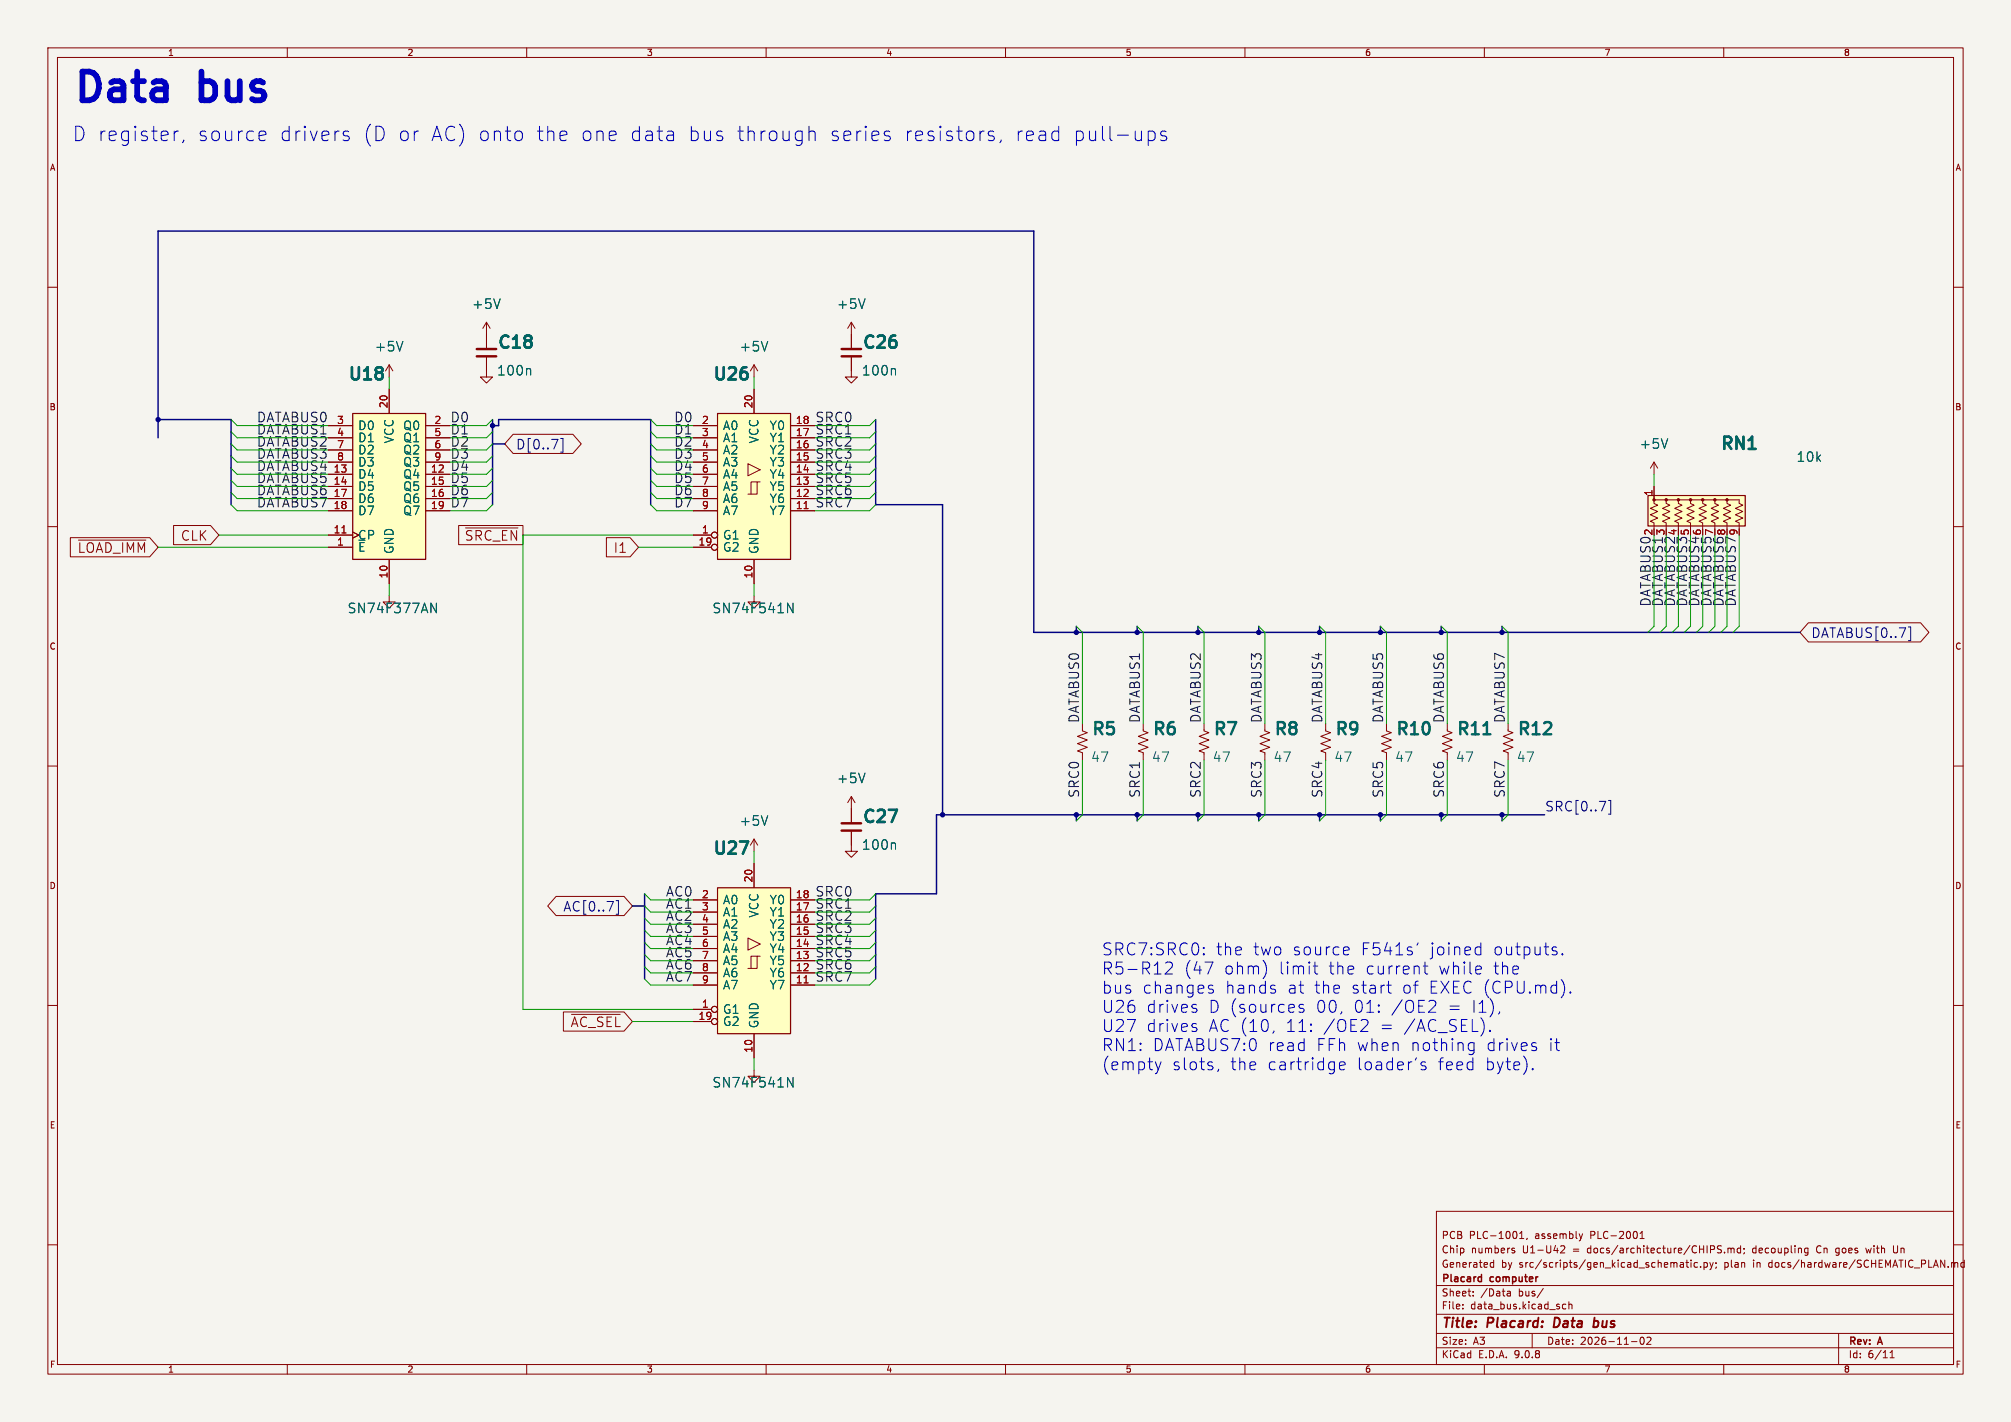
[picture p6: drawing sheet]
<svg xmlns="http://www.w3.org/2000/svg" width="420mm" height="297mm" viewBox="0 0 420 297" stroke-linecap="round" stroke-linejoin="round" font-family="sans-serif">
<path d="M0 0h420v297h-420z" fill="#f5f4ef" stroke="#f5f4ef" stroke-width=".21"/>
<g fill="none" stroke="#840000" stroke-width=".21">
<path d="M10 10h400v277h-400zM12 12h396v273h-396zM60 10v2M110 10v2M160 10v2M210 10v2M260 10v2M310 10v2M360 10v2M10 60h2M408 60h2M10 110h2"/>
<path d="M408 110h2M10 160h2M302.3 151.1v1.6l1 .3-2.1 .8 2.1 .8-2.1 .7 2.1 .8-2.1 .7 1.1 .4v1.6M408 160h2M10 210h2M408 210h2M300 253h108v32h-108zM317.4 258.7h.8M317.4 257.6l.4-.4v1.5M318.9 258.6l-.1 .3M329.8 257.7l.4 1M330.2 258.7l-.2 .3"/>
<path d="M330.5 257.7l-.3 1M342.5 257.6l.4-.4v1.5M342.5 258.7h.9M10 260h2M300 278.5h108M300 274.5h108M300 268.5h108M305.5 273.2v.2M305.5 272.5v.1M307.7 270.5v.2M307.7 269.8v.1M311.4 264.6h.5"/>
<path d="M311.4 263.8h.5M311.9 263.2v1.5M314.8 269.8h.6v.9M314.8 270.6h.6M315.4 270l-.6 .2M315.9 261.2l.4 .1 .1 .2-.2 .2h-.3M315.9 260.7l.4 .1M320 278.5v3M322.3 269.1l-1.3 1.9M325.9 260.3l.6-.1 .3 .4-.9 1.1h.9M327 272.5l-.4-.1-.3 .3 .1 .6h.6M327.7 272.5l.2-.1 .3 .1 .1 .9"/>
<path d="M327.7 271.9v1.5M342.7 279.4l.2-.1a.8 .8 0 0 1 .5 .7 .8 .8 0 0 1-.5 .8l-.2-.2-.2-.4zM343.9 279.4l.6-.1 .3 .4-.9 1.1h.9M351.1 263.7h.3l.2 .2v.8M351.6 264.6l-.5 .1M351.6 264l-.5 .1M352.1 263.7h.6M352.3 263.2v1.3l.4 .2M353.2 263.2v.1M353.2 263.7v1M354.5 263.8l-.4-.1-.3 .3 .1 .6h.6M355.2 264.5v.2"/>
<path d="M355.9 263.8l.4-.1 .3 .3-.2 .6h-.5M355.9 263.7v1.5M357.1 263.7l.3 1M357.4 264.7l-.3 .5M357.8 263.7l-.4 1M358.4 263.8v.1M358.4 264.6l-.1 .3M358.9 260.2l.6 .1M359.2 261l.3 .3-.3 .4M360.2 261.5v.2M360.9 260.8l.4-.1 .2 .2M360.9 260.7v1"/>
<path d="M361.5 260.9l.2-.2 .4 .1 .1 .9M361.5 260.9v.8M363.5 260.8l-.4-.1-.3 .3 .1 .6h.6M363.5 260.2v1.5M364.2 260.8v.1M364.3 261.6l-.1 .3M377 261.6h.6M377 260.8h.6M377.6 260.7v1.2l-.2 .2-.3 .1M383.4 260.8v.7M384 278.5v6.5M389.7 260.7l.2 1"/>
<path d="M395.4 260.2v1.2l.2 .2 .4 .1M407.6 263.8l.4-.1 .2 .2M407.6 263.7v1M408 260h2M408.2 263.9l.2-.2 .4 .1 .1 .9M408.2 263.9v.8M410.2 263.8l-.4-.1-.3 .3 .2 .6h.5M410.2 263.2v1.5M60 285v2M110 285v2M160 285v2M210 285v2"/>
<path d="M260 285v2M300 281.5h108M310 285v2M340.7 280.2h1.2M360 285v2M394.7 283.6h.9M394.7 282.5l.5-.4v1.5"/>
</g>
<path d="M324.7 275.2l-.2 2h.5M332.9 276h.8M333 275.2l-.2 2M333.6 277a.66 .66 0 0 1-.8 .1" fill="none" stroke="#840000" stroke-width=".4"/>
<path d="M309 266.7l.4 .1M309.4 266.2v1.5M309.4 267.6l-.4 .1" fill="none" stroke="#840000" stroke-width=".3"/>
<path d="M309.8 153.4h1.5" fill="none" stroke="#006464" stroke-width=".51"/>
<path d="M149.9 185.4h15.2v30.5h-15.2z" fill="#ffffc2"/>
<g fill="none" stroke="#840000" stroke-width=".21">
<path d="M144.8 188h5.1M144.8 190.5h5.1M144.8 193h5.1M144.8 195.6h5.1M144.8 198.1h5.1M156.2 195.9l2.5 1.3-2.5 1.3zM157.5 180.3v5.1M158.1 199.7h-1.3v2.6M158.7 199.7h-.6v2.6h-1.9M165.1 188h5.1M165.1 190.5h5.1M165.1 193h5.1"/>
<path d="M165.1 195.6h5.1M165.1 198.1h5.1M144.8 200.7h5.1M144.8 203.2h5.1M144.8 205.7h5.1M144.8 210.8h3.8M144.8 213.4h3.8M157.5 215.9v5.1M165.1 200.7h5.1M165.1 203.2h5.1M165.1 205.7h5.1M157.5 223.5v1.3h1.2l-1.2 1.3-1.3-1.3h1.3"/>
<circle cx="149.2" cy="213.4" r=".63"/>
<circle cx="149.2" cy="210.8" r=".63"/>
</g>
<path d="M149.9 185.4h15.2v30.5h-15.2z" fill="none" stroke="#840000" stroke-width=".25"/>
<path d="M167.9 205.3h.9" fill="none" stroke="#a90000" stroke-width=".21"/>
<path d="M154.5 175.8h1.7l-1.1 2.5" fill="none" stroke="#006464" stroke-width=".51"/>
<path d="M164.5 225l1.1 2v-2" fill="none" stroke="#006464" stroke-width=".21"/>
<path d="M344.2 103.5h20.3v6.4h-20.3z" fill="#ffffc2"/>
<path d="M344.2 103.5h20.3v6.4h-20.3z" fill="none" stroke="#840000" stroke-width=".25"/>
<g fill="#840000" stroke="#840000" stroke-width=".21">
<circle cx="345.4" cy="104.4" r=".25"/>
<circle cx="348" cy="104.4" r=".25"/>
<circle cx="350.5" cy="104.4" r=".25"/>
<circle cx="353.1" cy="104.4" r=".25"/>
<circle cx="355.6" cy="104.4" r=".25"/>
<circle cx="358.1" cy="104.4" r=".25"/>
<circle cx="360.7" cy="104.4" r=".25"/>
</g>
<g fill="none" stroke="#840000" stroke-width=".21">
<path d="M157.5 76.2v2.5M157.5 76.2l-.8 1.3M157.5 76.2l.7 1.3M177.8 74.7v4h1.3l-1.3 1.3-1.3-1.3h1.3M177.8 67.3v5.3M177.8 67.3l-.8 1.3M177.8 67.3l.8 1.3M345.4 96.5v2.6M345.4 96.5l-.7 1.3M345.4 96.5l.8 1.3M345.4 110.5v-1.3l-.7-.3 1.5-.7-1.5-.7 1.5-.7-1.5-.6 1.5-.7-.8-.3v-.8h17.8v.8l.8 .3-1.5 .7 1.5 .6-1.5 .7 1.5 .7-1.5 .7 .7 .3v1.3M345.4 101.6v2.5"/>
<path d="M348 104.4v.8l.7 .3-1.5 .7 1.5 .6-1.5 .7 1.5 .7-1.5 .7 .8 .3v1.3M350.5 104.4v.8l.8 .3-1.5 .7 1.5 .6-1.5 .7 1.5 .7-1.5 .7 .7 .3v1.3M353.1 104.4v.8l.7 .3-1.5 .7 1.5 .6-1.5 .7 1.5 .7-1.5 .7 .8 .3v1.3M355.6 104.4v.8l.8 .3-1.6 .7 1.6 .6-1.6 .7 1.6 .7-1.6 .7 .8 .3v1.3M358.1 104.4v.8l.8 .3-1.5 .7 1.5 .6-1.5 .7 1.5 .7-1.5 .7 .7 .3v1.3M360.7 104.4v.8l.7 .3-1.5 .7 1.5 .6-1.5 .7 1.5 .7-1.5 .7 .8 .3v1.3M276.9 151.1v1.6l1 .3-2.1 .8 2.1 .8-2.1 .7 2.1 .8-2.1 .7 1.1 .4v1.6M289.6 151.1v1.6l1 .3-2.1 .8 2.1 .8-2.1 .7 2.1 .8-2.1 .7 1.1 .4v1.6M157.5 175.3l-.8 1.2M157.5 175.3l.7 1.2M157.5 175.3v2.5M177.8 173.7v4.1h1.3l-1.3 1.3-1.3-1.3h1.3"/>
<path d="M177.8 166.4l-.8 1.2M177.8 166.4l.8 1.2M177.8 166.4v5.3"/>
</g>
<path d="M175.8 72.9h4M175.8 74.4h4M175.8 172h4M175.8 173.5h4" fill="none" stroke="#840000" stroke-width=".51"/>
<path d="M186.9 77.1l.1 1.2M186.9 176.1l.1 1.3" fill="none" stroke="#006464" stroke-width=".21"/>
<path d="M149.9 86.4h15.2v30.4h-15.2z" fill="#ffffc2"/>
<g fill="none" stroke="#840000" stroke-width=".21">
<path d="M81.3 76.2l-.8 1.3M81.3 76.2l.7 1.3M81.3 76.2v2.5M101.6 74.7v4h1.3l-1.3 1.3-1.3-1.3h1.3M101.6 67.3v5.3M101.6 67.3l-.8 1.3M101.6 67.3l.8 1.3M144.8 88.9h5.1M144.8 91.4h5.1M144.8 94h5.1M144.8 96.5h5.1M144.8 99.1h5.1"/>
<path d="M156.2 96.9l2.5 1.2-2.5 1.3zM157.5 81.3v5.1M165.1 88.9h5.1M165.1 91.4h5.1M165.1 94h5.1M165.1 96.5h5.1M165.1 99.1h5.1M144.8 101.6h5.1M144.8 104.1h5.1M144.8 106.7h5.1M144.8 111.8h3.8M144.8 114.3h3.8"/>
<path d="M157.5 116.8v5.1M158.1 100.7h-1.3v2.5M158.7 100.7h-.6v2.5h-1.9M165.1 101.6h5.1M165.1 104.1h5.1M165.1 106.7h5.1M81.3 124.5v1.2h1.2l-1.2 1.3-1.3-1.3h1.3M157.5 124.5v1.2h1.2l-1.2 1.3-1.3-1.3h1.3M315 151.1v1.6l1 .3-2.1 .8 2.1 .8-2.1 .7 2.1 .8-2.1 .7 1.1 .4v1.6"/>
<circle cx="149.2" cy="111.8" r=".63"/>
<circle cx="149.2" cy="114.3" r=".63"/>
</g>
<path d="M149.9 86.4h15.2v30.4h-15.2z" fill="none" stroke="#840000" stroke-width=".25"/>
<path d="M167.9 106.2h.9" fill="none" stroke="#a90000" stroke-width=".21"/>
<path d="M110.7 77.1l.1 1.2M164.5 126l1.1 2v-2" fill="none" stroke="#006464" stroke-width=".21"/>
<path d="M99.6 72.9h4M99.6 74.4h4" fill="none" stroke="#840000" stroke-width=".51"/>
<path d="M73.7 86.4h15.2v30.4h-15.2z" fill="#ffffc2"/>
<path d="M73.7 86.4h15.2v30.4h-15.2z" fill="none" stroke="#840000" stroke-width=".25"/>
<g fill="none" stroke="#840000" stroke-width=".21">
<path d="M101.6 69.9v2.7M101.6 74.7v2.8M177.8 69.9v2.7M177.8 74.7v2.8M68.6 88.9h5.1M68.6 91.4h5.1M68.6 94h5.1M68.6 96.5h5.1M68.6 99.1h5.1M81.3 81.3v5.1M88.9 88.9h5.1M88.9 91.4h5.1"/>
<path d="M88.9 94h5.1M88.9 96.5h5.1M88.9 99.1h5.1M107.2 90.7h12.4l1.8 2-1.8 2h-12.4l-1.8-2zM144.8 88.9h5.1M144.8 91.4h5.1M144.8 94h5.1M144.8 96.5h5.1M144.8 99.1h5.1M157.5 81.3v5.1M165.1 88.9h5.1M165.1 91.4h5.1"/>
<path d="M165.1 94h5.1M165.1 96.5h5.1M165.1 99.1h5.1M14.7 112.3h16.6l1.7 2-1.7 2h-16.6zM16.4 112.8h14.1M36.3 109.8h7.7l1.7 2-1.7 2h-7.7zM68.6 101.6h5.1M68.6 104.1h5.1M68.6 106.7h5.1M68.6 111.8h5.1M68.6 114.3h5.1M73.7 111.1l1.2 .7-1.2 .6"/>
<path d="M81.3 116.8v5.1M88.9 101.6h5.1M88.9 104.1h5.1M88.9 106.7h5.1M95.8 109.8h13.4v4h-13.4zM97.2 110.3h11M126.6 112.3h5l1.7 2-1.7 2h-5zM144.8 101.6h5.1M144.8 104.1h5.1M144.8 106.7h5.1M144.8 111.8h3.8M144.8 114.3h3.8"/>
<path d="M157.5 116.8v5.1M165.1 101.6h5.1M165.1 104.1h5.1M165.1 106.7h5.1M345.4 101.6v2.5M377.7 130.1h23.4l1.8 2-1.8 2h-23.4l-1.8-2zM226.1 151.1v1.6l1 .3-2.1 .8 2.1 .8-2.1 .7 2.1 .8-2.1 .7 1.1 .4v1.6M238.8 151.1v1.6l1 .3-2.1 .8 2.1 .8-2.1 .7 2.1 .8-2.1 .7 1.1 .4v1.6M251.5 151.1v1.6l1 .3-2.1 .8 2.1 .8-2.1 .7 2.1 .8-2.1 .7 1.1 .4v1.6M264.2 151.1v1.6l1 .3-2.1 .8 2.1 .8-2.1 .7 2.1 .8-2.1 .7 1.1 .4v1.6M177.8 168.9v2.8M177.8 173.7v2.8"/>
<path d="M116.1 187.2h14.2l1.8 2-1.8 2h-14.2l-1.7-2zM144.8 188h5.1M144.8 190.5h5.1M144.8 193h5.1M144.8 195.6h5.1M144.8 198.1h5.1M157.5 180.3v5.1M165.1 188h5.1M165.1 190.5h5.1M165.1 193h5.1M165.1 195.6h5.1M165.1 198.1h5.1"/>
<path d="M117.7 211.4h12.6l1.8 2-1.8 2h-12.6zM119.4 211.9h10.1M144.8 200.7h5.1M144.8 203.2h5.1M144.8 205.7h5.1M144.8 210.8h3.8M144.8 213.4h3.8M157.5 215.9v5.1M165.1 200.7h5.1M165.1 203.2h5.1M165.1 205.7h5.1"/>
<circle cx="149.2" cy="111.8" r=".63"/>
<circle cx="149.2" cy="114.3" r=".63"/>
<circle cx="149.2" cy="213.4" r=".63"/>
<circle cx="149.2" cy="210.8" r=".63"/>
</g>
<path d="M71.4 111.3h.9M167.9 106.2h.9M167.9 205.3h.9" fill="none" stroke="#a90000" stroke-width=".21"/>
<path d="M110.7 77.1l.1 1.2M186.9 77.1l.1 1.2M90 126l1.1 2v-2M164.5 126l1.1 2v-2M186.9 176.1l.1 1.3M164.5 225l1.1 2v-2" fill="none" stroke="#006464" stroke-width=".21"/>
<path d="M117.1 91.6h.5v2.8h-.5M398.6 130.9h.4v2.9h-.4M335.9 167.2h.5v2.8h-.5M128.7 188.1h.5v2.9h-.5" fill="none" stroke="#000084" stroke-width=".21"/>
<g fill="none" stroke="#000084" stroke-width=".3">
<path d="M33 91.4v-43.1h182.9v83.8h160M33 87.6h15.3v17.8M102.9 87.6v17.8M102.9 88.9h1.2v-1.3h31.8v17.8M102.9 92.7h2.5M182.9 87.6v17.8h13.9v64.8M224.8 130.8v1.3M237.5 130.8v1.3M250.2 130.8v1.3M262.9 130.8v1.3M275.6 130.8v1.3M288.3 130.8v1.3"/>
<path d="M301 130.8v1.3M313.7 130.8v1.3M224.8 170.2v1.3M237.5 170.2v1.3M250.2 170.2v1.3M262.9 170.2v1.3M275.6 170.2v1.3M288.3 170.2v1.3M301 170.2v1.3M313.7 170.2v1.3M322.6 170.2h-127v16.5h-12.7v17.8M132.1 189.2h2.5"/>
<path d="M134.6 186.7v17.8"/>
</g>
<g fill="none" stroke="#009600" stroke-width=".21">
<path d="M81.3 78.7v2.6M157.5 78.7v2.6M48.3 90.2l1.2 1.2h19.1M48.3 97.8l1.2 1.3h19.1M48.3 92.7l1.2 1.3h19.1M48.3 95.3l1.2 1.2h19.1M48.3 87.6l1.2 1.3h19.1M102.9 90.2l-1.3 1.2h-7.6M102.9 97.8l-1.3 1.3h-7.6M102.9 92.7l-1.3 1.3h-7.6M102.9 95.3l-1.3 1.2h-7.6M102.9 87.6l-1.3 1.3h-7.6"/>
<path d="M135.9 90.2l1.3 1.2h7.6M135.9 97.8l1.3 1.3h7.6M135.9 92.7l1.3 1.3h7.6M135.9 95.3l1.3 1.2h7.6M135.9 87.6l1.3 1.3h7.6M182.9 90.2l-1.3 1.2h-11.4M182.9 97.8l-1.3 1.3h-11.4M182.9 92.7l-1.3 1.3h-11.4M182.9 95.3l-1.3 1.2h-11.4M182.9 87.6l-1.3 1.3h-11.4M345.4 99.1v2.5M33 114.3h35.6"/>
<path d="M45.7 111.8h22.9M48.3 105.4l1.2 1.3h19.1M48.3 102.9l1.2 1.2h19.1M48.3 100.3l1.2 1.3h19.1M102.9 105.4l-1.3 1.3h-7.6M102.9 102.9l-1.3 1.2h-7.6M102.9 100.3l-1.3 1.3h-7.6M133.3 114.3h11.5M135.9 105.4l1.3 1.3h7.6M135.9 102.9l1.3 1.2h7.6M135.9 100.3l1.3 1.3h7.6M144.8 111.8h-35.6v99h35.6"/>
<path d="M182.9 105.4l-1.3 1.3h-11.4M182.9 102.9l-1.3 1.2h-11.4M182.9 100.3l-1.3 1.3h-11.4M345.4 111.8v19l-1.2 1.3M348 111.8v19l-1.3 1.3M350.5 111.8v19l-1.3 1.3M353.1 111.8v19l-1.3 1.3M355.6 111.8v19l-1.3 1.3M358.1 111.8v19l-1.2 1.3M360.7 111.8v19l-1.3 1.3M363.2 111.8v19l-1.3 1.3M81.3 121.9v2.6"/>
<path d="M157.5 121.9v2.6M224.8 130.8l1.3 1.3v19M237.5 130.8l1.3 1.3v19M250.2 130.8l1.3 1.3v19M262.9 130.8l1.3 1.3v19M275.6 130.8l1.3 1.3v19M288.3 130.8l1.3 1.3v19M301 130.8l1.3 1.3v19M313.7 130.8l1.3 1.3v19M226.1 158.8v11.4l-1.3 1.3M238.8 158.8v11.4l-1.3 1.3M251.5 158.8v11.4l-1.3 1.3"/>
<path d="M264.2 158.8v11.4l-1.3 1.3M276.9 158.8v11.4l-1.3 1.3M289.6 158.8v11.4l-1.3 1.3M302.3 158.8v11.4l-1.3 1.3M315 158.8v11.4l-1.3 1.3M157.5 177.8v2.5M134.6 194.3l1.3 1.3h8.9M134.6 186.7l1.3 1.3h8.9M134.6 189.2l1.3 1.3h8.9M134.6 191.8l1.3 1.2h8.9M134.6 196.9l1.3 1.2h8.9M134.6 199.4l1.3 1.3h8.9"/>
<path d="M182.9 194.3l-1.3 1.3h-11.4M182.9 186.7l-1.3 1.3h-11.4M182.9 189.2l-1.3 1.3h-11.4M182.9 191.8l-1.3 1.2h-11.4M182.9 196.9l-1.3 1.2h-11.4M182.9 199.4l-1.3 1.3h-11.4M132.1 213.4h12.7M134.6 204.5l1.3 1.2h8.9M134.6 201.9l1.3 1.3h8.9M182.9 204.5l-1.3 1.2h-11.4M182.9 201.9l-1.3 1.3h-11.4M157.5 221v2.5"/>
</g>
<g fill="none" stroke="#0000c2" stroke-width=".21">
<path d="M36.4 27.4v2M37.2 27.4a.77 .77 0 0 0-.8 .5M38.4 29.2l-.3 .6M54.5 27.4l.9 .1 .1 .6-1.4 .3M55.4 29.2l-.9 .2M71.7 27.9l.1 .3 .7 .2 .5 .4-.2 .4-.3 .2-.8-.2M72.8 27.5l-.7-.1-.4 .4M108.1 27.4a.81 .81 0 0 1 1 .5v.9a.81 .81 0 0 1-1 .6M117.4 27.4l.8 .1 .2 .6-1.4 .3M118.2 29.2l-.8 .2M127.7 27.4l.8 .1 .2 .6-1.5 .3M128.5 29.2l-.8 .2"/>
<path d="M139.4 27.5l.3-.1 .8 .1 .2 .3v1.6M139.4 29.2l.3 .2 1-.2M140.7 28.1l-1.3 .3M149.8 27.5l.3-.1 .7 .1M149.8 28.2l1 .3M150.8 29.2l-.8 .2M167.2 27.4l.3 .1M167.5 27.4v2.4l-.3 .4M167.5 29.2l-.3 .2M169 26.4v3M170.1 27.5a.81 .81 0 0 0-1.1 .2M184.7 29.2l.3 .2 .8-.2"/>
<path d="M185.8 27.5l-.7-.1-.4 .4 .1 .4 1 .3M205.5 27.4a.77 .77 0 0 0-.8 .5M207.5 27.5l-.7-.1-.4 .4 .1 .4 1 .3 .2 .3-.2 .4-.3 .2-.8-.2M220.8 27.4h-.6l-.5 .5v.9l.1 .3 .4 .3h.6M238.4 29.1l-.4 .3h-.5M238.4 27.4v2M239.8 27.5l.9-.1 .5 .5v.9l-.2 .4-.3 .2-.9-.2M239.8 27.4v3M243.5 27.5l-.7-.1-.4 .4 .1 .4 1 .3 .2 .3-.2 .4-.3 .2-.8-.2M251.4 199.2l.1 .1-.1 .1M251.4 197.9l.1 .1-.1 .1M280.9 197.8l.7 .1 .2 .5-1.2 .2"/>
<path d="M281.6 199.3l-.7 .1M296.2 196.9l-.3 .5M308.3 199.3l.3 .1 .7-.1M308.3 197.9l.3-.1 .7 .1M309.3 196.9v2.5M324.5 198.6l.6 .1 .1 .4-.3 .3h-.5M324.5 197.8l.6 .1M326.3 199.2l.1 .1-.1 .1M326.3 199.2l-.1 .1 .1 .1M326.3 199.2v.2M243.8 200.9l-.4 .3M244.4 200.9a.68 .68 0 0 1 .3 1.1l-1.4 1.4h1.6"/>
<path d="M249.3 214.6l.6 .1 .1 .4-.4 .3h-.5M249.3 210.6l.6 .1 .1 .4-.4 .3h-.5M249.3 213.8l.6 .1M249.3 209.8l.6 .1M251.6 200.9h1.7l-1.1 2.5M252.5 206.5l.8 .2 .1 .3-.1 .3-.7 .1M252.5 205.9l.2-.1 .6 .1M264.3 201.3a2.99 2.99 0 0 1 0 2.4M266.1 206.6l.3 .4-.1 .3-.2 .1M266.1 205.8l.2 .1M266.1 215.3l-.3 .5M272.2 209.9l-.6-.1-.3 .3 .1 .4 .8 .2 .2 .3-.2 .3-.2 .1-.7-.1"/>
<path d="M274.3 201.8h.9M274.6 200.9v2.2l.1 .2 .5 .1M285.2 212.9a.68 .68 0 0 1 .4 1.1l-1.5 1.4h1.6M288 211.2l.1 .1-.1 .1M288 209.9l.1 .1-.1 .1M289.6 205.8h1M290 204.9v2.2l.1 .2 .5 .1M297.2 201.8h1M297.6 200.9v2.2l.1 .2 .5 .1M299.9 209.7l-.2 .3-1.4 1.4h1.6M307.8 217.8v2l-.2 .4M307.8 217.9l-.7-.1-.5 .4v.8l.3 .3 .2 .1 .7-.1"/>
<path d="M308.6 201.8l.7 .1 .1 .5-1.2 .2M309.3 203.3l-.7 .1M311.2 215.2l.1 .1-.1 .1M311.2 215.2l-.1 .1 .1 .1M311.2 215.2v.2M313.2 211.3l-.2 .5M320.2 218.6l.6 .1 .1 .4-.3 .3h-.5M320.2 217.8l.6 .1M326.5 205.3a2.99 2.99 0 0 1 0 2.4M328 207.2l.1 .1-.1 .1M328 207.2l-.2 .1 .2 .1M328 207.2v.2"/>
<path d="M241.3 221.8l.6 1.6M241.9 223.4l-.3 .6M242.5 221.8l-.6 1.6M254.5 223.3l-.2 .5M279.7 222.6l1.2-.2-.1-.5-.7-.1-.4 .3 .2 1.2 .2 .1 .7-.1M297.7 221.9l-.6-.1-.3 .3 .1 .4 .8 .2 .1 .3-.1 .3-.2 .1-.7-.1M320.1 223.2l.1 .1-.1 .1M320.1 223.2l-.1 .1 .1 .1M320.1 223.2v.2"/>
</g>
<path d="M154.5 175.8h1.7l-1.1 2.5" fill="none" stroke="#006464" stroke-width=".51"/>
<g fill="#000084" stroke="#000084" stroke-width=".21">
<circle cx="33" cy="87.6" r=".46"/>
<circle cx="196.8" cy="170.2" r=".46"/>
<circle cx="102.9" cy="88.9" r=".46"/>
<circle cx="301" cy="170.2" r=".46"/>
<circle cx="275.6" cy="170.2" r=".46"/>
<circle cx="301" cy="132.1" r=".46"/>
<circle cx="313.7" cy="170.2" r=".46"/>
<circle cx="288.3" cy="170.2" r=".46"/>
<circle cx="313.7" cy="132.1" r=".46"/>
<circle cx="250.2" cy="132.1" r=".46"/>
<circle cx="224.8" cy="132.1" r=".46"/>
<circle cx="224.8" cy="170.2" r=".46"/>
<circle cx="237.5" cy="132.1" r=".46"/>
<circle cx="237.5" cy="170.2" r=".46"/>
<circle cx="250.2" cy="170.2" r=".46"/>
<circle cx="262.9" cy="170.2" r=".46"/>
<circle cx="262.9" cy="132.1" r=".46"/>
<circle cx="288.3" cy="132.1" r=".46"/>
<circle cx="275.6" cy="132.1" r=".46"/>
</g>
<g font-size="8.4" fill="#0000c2">
<text x="15" y="21.8">Data</text>
<text x="42.3" y="21.8">bus</text>
</g>
<g font-size="4.2" fill="#0000c2">
<text x="15" y="29.8">D register,</text>
<text x="40.9" y="29.8">source</text>
<text x="57.9" y="29.8">drivers</text>
<text x="75.1" y="29.8">(D or</text>
<text x="89" y="29.8">AC) onto</text>
<text x="110.7" y="29.8">the</text>
<text x="119.9" y="29.8">one</text>
<text x="130" y="29.8">data</text>
<text x="142" y="29.8">bus</text>
<text x="152" y="29.8">through</text>
<text x="171.3" y="29.8">series</text>
<text x="186.7" y="29.8">resistors,</text>
<text x="209.7" y="29.8">read</text>
<text x="221.7" y="29.8">pull-ups</text>
</g>
<g font-size="3.5" fill="#006464">
<text x="103.6" y="73.5">C18</text>
<text x="179.8" y="73.5">C26</text>
<text x="72.4" y="80.1">U18</text>
<text x="148.6" y="80.1">U26</text>
<text x="359" y="94.6">RN1</text>
<text x="227.7" y="154.2">R5</text>
<text x="240.4" y="154.2">R6</text>
<text x="253.1" y="154.2">R7</text>
<text x="265.8" y="154.2">R8</text>
<text x="278.5" y="154.2">R9</text>
<text x="291.2" y="154.2">R10</text>
<text x="303.9" y="154.2">R11</text>
<text x="316.6" y="154.2">R12</text>
<text x="179.8" y="172.6">C27</text>
<text x="148.6" y="179.2">U27</text>
</g>
<g font-size="3.5" fill="#0000c2">
<text x="230" y="199.7">SRC7:SRC0:</text>
<text x="230" y="203.7">R5-R12</text>
<text x="247.1" y="203.7">(47</text>
<text x="253.8" y="199.7">the</text>
<text x="255.4" y="203.7">ohm)</text>
<text x="261.5" y="199.7">two</text>
<text x="266.8" y="203.7">limit</text>
<text x="269.6" y="199.7">source</text>
<text x="277.1" y="203.7">the</text>
<text x="283.9" y="199.7">F541s'</text>
<text x="284.8" y="203.7">current</text>
<text x="298.2" y="199.7">joined</text>
<text x="300" y="203.7">while</text>
<text x="311.4" y="203.7">the</text>
<text x="311.4" y="199.7">outputs.</text>
<text x="230" y="207.8">bus</text>
<text x="238.4" y="207.8">changes</text>
<text x="255.6" y="207.8">hands</text>
<text x="268.6" y="207.8">at</text>
<text x="274.1" y="207.8">the</text>
<text x="281.8" y="207.8">start</text>
<text x="292.4" y="207.8">of</text>
<text x="297.9" y="207.8">EXEC (CPU.md).</text>
<text x="230" y="215.8">U27</text>
<text x="230" y="211.7">U26</text>
<text x="239.2" y="215.8">drives</text>
<text x="239.2" y="211.7">drives</text>
<text x="252.2" y="215.8">AC (10,</text>
<text x="252.2" y="211.7">D (sources</text>
<text x="268.2" y="215.8">11:</text>
<text x="274.5" y="211.7">00,</text>
<text x="276" y="215.8">/OE2</text>
<text x="282.3" y="211.7">01:</text>
<text x="287.7" y="215.8">=</text>
<text x="290.1" y="211.7">/OE2</text>
<text x="292.7" y="215.8">/AC_SEL).</text>
<text x="301.8" y="211.7">=</text>
<text x="306.8" y="211.7">I1),</text>
<text x="230" y="219.8">RN1:</text>
<text x="240.6" y="219.8">DATABUS7:0</text>
<text x="264.6" y="219.8">read</text>
<text x="274.6" y="219.8">FFh when</text>
<text x="294.2" y="219.8">nothing</text>
<text x="310" y="219.8">drives</text>
<text x="322.9" y="219.8">it</text>
<text x="230" y="223.7">(empty</text>
<text x="244.6" y="223.7">slots,</text>
<text x="256.7" y="223.7">the</text>
<text x="264.4" y="223.7">cartridge</text>
<text x="283" y="223.7">loader's</text>
<text x="299.9" y="223.7">feed</text>
<text x="309.7" y="223.7">byte).</text>
</g>
<g font-size="2.8" fill="#006464">
<text x="98.5" y="64.7">+5V</text>
<text x="174.7" y="64.7">+5V</text>
<text x="78.2" y="73.6">+5V</text>
<text x="154.4" y="73.6">+5V</text>
<text x="103.7" y="78.6">100n</text>
<text x="179.9" y="78.6">100n</text>
<text x="342.4" y="93.9">+5V</text>
<text x="375.1" y="96.7">10k</text>
<text x="72.5" y="128.3">SN74F377AN</text>
<text x="148.7" y="128.3">SN74F541N</text>
<text x="227.8" y="159.4">47</text>
<text x="240.5" y="159.4">47</text>
<text x="253.2" y="159.4">47</text>
<text x="265.9" y="159.4">47</text>
<text x="278.6" y="159.4">47</text>
<text x="291.3" y="159.4">47</text>
<text x="304" y="159.4">47</text>
<text x="316.7" y="159.4">47</text>
<text x="174.7" y="163.8">+5V</text>
<text x="154.4" y="172.7">+5V</text>
<text x="179.9" y="177.7">100n</text>
<text x="148.7" y="227.3">SN74F541N</text>
</g>
<g font-size="2.8" fill="#0f0f0f">
<text x="53.7" y="88.3">DATABUS0</text>
<text x="94" y="88.3">D0</text>
<text x="140.8" y="88.3">D0</text>
<text x="170.2" y="88.3">SRC0</text>
<text x="53.7" y="93.4">DATABUS2</text>
<text x="53.7" y="96">DATABUS3</text>
<text x="53.7" y="90.9">DATABUS1</text>
<text x="94" y="90.9">D1</text>
<text x="94" y="93.4">D2</text>
<text x="94" y="96">D3</text>
<text x="140.8" y="93.4">D2</text>
<text x="140.8" y="96">D3</text>
<text x="140.8" y="90.9">D1</text>
<text x="170.2" y="90.9">SRC1</text>
<text x="170.2" y="93.4">SRC2</text>
<text x="170.2" y="96">SRC3</text>
<text x="53.7" y="98.5">DATABUS4</text>
<text x="53.7" y="101">DATABUS5</text>
<text x="94" y="98.5">D4</text>
<text x="94" y="101">D5</text>
<text x="140.8" y="101">D5</text>
<text x="140.8" y="98.5">D4</text>
<text x="170.2" y="98.5">SRC4</text>
<text x="170.2" y="101">SRC5</text>
<text x="53.7" y="103.6">DATABUS6</text>
<text x="53.7" y="106.1">DATABUS7</text>
<text x="94" y="106.1">D7</text>
<text x="94" y="103.6">D6</text>
<text x="140.8" y="106.1">D7</text>
<text x="140.8" y="103.6">D6</text>
<text x="170.2" y="103.6">SRC6</text>
<text x="170.2" y="106.1">SRC7</text>
<text x="344.9" y="126.7" transform="rotate(-90 344.9 126.7)">DATABUS0</text>
<text x="347.4" y="126.7" transform="rotate(-90 347.4 126.7)">DATABUS1</text>
<text x="350" y="126.7" transform="rotate(-90 350 126.7)">DATABUS2</text>
<text x="352.5" y="126.7" transform="rotate(-90 352.5 126.7)">DATABUS3</text>
<text x="355.1" y="126.7" transform="rotate(-90 355.1 126.7)">DATABUS4</text>
<text x="357.6" y="126.7" transform="rotate(-90 357.6 126.7)">DATABUS5</text>
<text x="360.1" y="126.7" transform="rotate(-90 360.1 126.7)">DATABUS6</text>
<text x="362.7" y="126.7" transform="rotate(-90 362.7 126.7)">DATABUS7</text>
<text x="225.5" y="151.1" transform="rotate(-90 225.5 151.1)">DATABUS0</text>
<text x="238.2" y="151.1" transform="rotate(-90 238.2 151.1)">DATABUS1</text>
<text x="250.9" y="151.1" transform="rotate(-90 250.9 151.1)">DATABUS2</text>
<text x="263.6" y="151.1" transform="rotate(-90 263.6 151.1)">DATABUS3</text>
<text x="276.3" y="151.1" transform="rotate(-90 276.3 151.1)">DATABUS4</text>
<text x="289" y="151.1" transform="rotate(-90 289 151.1)">DATABUS5</text>
<text x="301.7" y="151.1" transform="rotate(-90 301.7 151.1)">DATABUS6</text>
<text x="314.4" y="151.1" transform="rotate(-90 314.4 151.1)">DATABUS7</text>
<text x="225.5" y="166.6" transform="rotate(-90 225.5 166.6)">SRC0</text>
<text x="238.2" y="166.6" transform="rotate(-90 238.2 166.6)">SRC1</text>
<text x="250.9" y="166.6" transform="rotate(-90 250.9 166.6)">SRC2</text>
<text x="263.6" y="166.6" transform="rotate(-90 263.6 166.6)">SRC3</text>
<text x="276.3" y="166.6" transform="rotate(-90 276.3 166.6)">SRC4</text>
<text x="289" y="166.6" transform="rotate(-90 289 166.6)">SRC5</text>
<text x="301.7" y="166.6" transform="rotate(-90 301.7 166.6)">SRC6</text>
<text x="314.4" y="166.6" transform="rotate(-90 314.4 166.6)">SRC7</text>
<text x="139.1" y="190">AC1</text>
<text x="139.1" y="187.4">AC0</text>
<text x="170.2" y="187.4">SRC0</text>
<text x="170.2" y="190">SRC1</text>
<text x="139.1" y="192.5">AC2</text>
<text x="139.1" y="195">AC3</text>
<text x="139.1" y="197.6">AC4</text>
<text x="170.2" y="195">SRC3</text>
<text x="170.2" y="197.6">SRC4</text>
<text x="170.2" y="192.5">SRC2</text>
<text x="139.1" y="200.1">AC5</text>
<text x="139.1" y="202.7">AC6</text>
<text x="170.2" y="202.7">SRC6</text>
<text x="170.2" y="200.1">SRC5</text>
<text x="139.1" y="205.2">AC7</text>
<text x="170.2" y="205.2">SRC7</text>
</g>
<g font-size="2.8" fill="#000084">
<text x="107.7" y="94.1">D[0..7]</text>
<text x="378.2" y="133.5">DATABUS[0..7]</text>
<text x="322.6" y="169.6">SRC[0..7]</text>
<text x="117.7" y="190.6">AC[0..7]</text>
</g>
<g font-size="2.8" fill="#840000">
<text x="37.8" y="113.1">CLK</text>
<text x="97.1" y="113.1">~{SRC_EN}</text>
<text x="16.2" y="115.7">~{LOAD_IMM}</text>
<text x="128.2" y="115.7">I1</text>
<text x="119.2" y="214.7">~{AC_SEL}</text>
<text x="301" y="277.9">Title:</text>
<text x="310.6" y="277.9">Placard:</text>
<text x="325.4" y="277.9">Data</text>
<text x="334.4" y="277.9">bus</text>
</g>
<g font-size="2.5" fill="#006464">
<text x="74.7" y="90">D0</text>
<text x="74.7" y="92.6">D1</text>
<text x="74.7" y="95.1">D2</text>
<text x="82.4" y="92.6" transform="rotate(-90 82.4 92.6)">VCC</text>
<text x="84.2" y="90">Q0</text>
<text x="84.2" y="92.6">Q1</text>
<text x="84.2" y="95.1">Q2</text>
<text x="150.9" y="90">A0</text>
<text x="150.9" y="92.6">A1</text>
<text x="150.9" y="95.1">A2</text>
<text x="158.6" y="92.6" transform="rotate(-90 158.6 92.6)">VCC</text>
<text x="160.7" y="90">Y0</text>
<text x="160.7" y="92.6">Y1</text>
<text x="160.7" y="95.1">Y2</text>
<text x="74.7" y="97.6">D3</text>
<text x="74.7" y="100.2">D4</text>
<text x="84.2" y="97.6">Q3</text>
<text x="84.2" y="100.2">Q4</text>
<text x="150.9" y="97.6">A3</text>
<text x="150.9" y="100.2">A4</text>
<text x="160.7" y="97.6">Y3</text>
<text x="160.7" y="100.2">Y4</text>
<text x="74.7" y="102.7">D5</text>
<text x="74.7" y="105.3">D6</text>
<text x="74.7" y="107.8">D7</text>
<text x="84.2" y="102.7">Q5</text>
<text x="84.2" y="105.3">Q6</text>
<text x="84.2" y="107.8">Q7</text>
<text x="150.9" y="102.7">A5</text>
<text x="150.9" y="105.3">A6</text>
<text x="150.9" y="107.8">A7</text>
<text x="160.7" y="102.7">Y5</text>
<text x="160.7" y="105.3">Y6</text>
<text x="160.7" y="107.8">Y7</text>
<text x="74.7" y="112.9">CP</text>
<text x="150.9" y="112.9">G1</text>
<text x="74.7" y="115.4">~{E}</text>
<text x="82.4" y="115.8" transform="rotate(-90 82.4 115.8)">GND</text>
<text x="150.9" y="115.4">G2</text>
<text x="158.6" y="115.8" transform="rotate(-90 158.6 115.8)">GND</text>
<text x="150.9" y="189.1">A0</text>
<text x="150.9" y="191.6">A1</text>
<text x="158.6" y="191.7" transform="rotate(-90 158.6 191.7)">VCC</text>
<text x="160.7" y="189.1">Y0</text>
<text x="160.7" y="191.6">Y1</text>
<text x="150.9" y="194.2">A2</text>
<text x="150.9" y="196.7">A3</text>
<text x="160.7" y="194.2">Y2</text>
<text x="160.7" y="196.7">Y3</text>
<text x="150.9" y="199.2">A4</text>
<text x="150.9" y="201.8">A5</text>
<text x="160.7" y="199.2">Y4</text>
<text x="160.7" y="201.8">Y5</text>
<text x="150.9" y="204.3">A6</text>
<text x="150.9" y="206.9">A7</text>
<text x="160.7" y="204.3">Y6</text>
<text x="160.7" y="206.9">Y7</text>
<text x="150.9" y="211.9">G1</text>
<text x="150.9" y="214.5">G2</text>
<text x="158.6" y="214.9" transform="rotate(-90 158.6 214.9)">GND</text>
</g>
<g font-size="2.1" fill="#a90000">
<text x="70.3" y="88.6">3</text>
<text x="81" y="85.3" transform="rotate(-90 81 85.3)">20</text>
<text x="90.6" y="88.6">2</text>
<text x="146.5" y="88.6">2</text>
<text x="157.2" y="85.3" transform="rotate(-90 157.2 85.3)">20</text>
<text x="166.1" y="88.6">18</text>
<text x="70.3" y="91.2">4</text>
<text x="70.3" y="93.7">7</text>
<text x="90.6" y="91.2">5</text>
<text x="90.6" y="93.7">6</text>
<text x="146.5" y="91.2">3</text>
<text x="146.5" y="93.7">4</text>
<text x="166.1" y="91.2">17</text>
<text x="166.1" y="93.7">16</text>
<text x="69.6" y="98.8">13</text>
<text x="69.6" y="101.3">14</text>
<text x="70.3" y="96.3">8</text>
<text x="89.9" y="98.8">12</text>
<text x="89.9" y="101.3">15</text>
<text x="90.6" y="96.3">9</text>
<text x="146.5" y="96.3">5</text>
<text x="146.5" y="98.8">6</text>
<text x="146.5" y="101.3">7</text>
<text x="166.1" y="96.3">15</text>
<text x="166.1" y="98.8">14</text>
<text x="166.1" y="101.3">13</text>
<text x="69.6" y="103.9">17</text>
<text x="69.6" y="106.4">18</text>
<text x="89.9" y="103.9">16</text>
<text x="89.9" y="106.4">19</text>
<text x="146.5" y="103.9">8</text>
<text x="146.5" y="106.4">9</text>
<text x="166.1" y="103.9">12</text>
<text x="166.1" y="106.4">11</text>
<text x="345.2" y="103.7" transform="rotate(-90 345.2 103.7)">1</text>
<text x="69.6" y="111.5">11</text>
<text x="146.5" y="111.5">1</text>
<text x="345.2" y="111.9" transform="rotate(-90 345.2 111.9)">2</text>
<text x="347.7" y="111.9" transform="rotate(-90 347.7 111.9)">3</text>
<text x="350.3" y="111.9" transform="rotate(-90 350.3 111.9)">4</text>
<text x="352.8" y="111.9" transform="rotate(-90 352.8 111.9)">5</text>
<text x="355.3" y="111.9" transform="rotate(-90 355.3 111.9)">6</text>
<text x="357.9" y="111.9" transform="rotate(-90 357.9 111.9)">7</text>
<text x="360.4" y="111.9" transform="rotate(-90 360.4 111.9)">8</text>
<text x="363" y="111.9" transform="rotate(-90 363 111.9)">9</text>
<text x="70.3" y="114">1</text>
<text x="145.8" y="114">19</text>
<text x="81" y="120.9" transform="rotate(-90 81 120.9)">10</text>
<text x="157.2" y="120.9" transform="rotate(-90 157.2 120.9)">10</text>
<text x="157.2" y="184.4" transform="rotate(-90 157.2 184.4)">20</text>
<text x="146.5" y="187.7">2</text>
<text x="146.5" y="190.2">3</text>
<text x="166.1" y="187.7">18</text>
<text x="166.1" y="190.2">17</text>
<text x="146.5" y="192.8">4</text>
<text x="146.5" y="195.3">5</text>
<text x="146.5" y="197.9">6</text>
<text x="166.1" y="192.8">16</text>
<text x="166.1" y="195.3">15</text>
<text x="166.1" y="197.9">14</text>
<text x="146.5" y="200.4">7</text>
<text x="146.5" y="202.9">8</text>
<text x="166.1" y="200.4">13</text>
<text x="166.1" y="202.9">12</text>
<text x="146.5" y="205.5">9</text>
<text x="166.1" y="205.5">11</text>
<text x="145.8" y="213.1">19</text>
<text x="146.5" y="210.6">1</text>
<text x="157.2" y="219.9" transform="rotate(-90 157.2 219.9)">10</text>
</g>
<g font-size="2.1" fill="#840000">
<text x="301" y="262">Chip</text>
<text x="301" y="259">PCB</text>
<text x="306.8" y="259">PLC-1001,</text>
<text x="307.2" y="262">numbers</text>
<text x="318" y="262">U1-U42</text>
<text x="320.6" y="259">assembly</text>
<text x="328.6" y="262">=</text>
<text x="331.8" y="262">docs/architecture/CHIPS.md;</text>
<text x="332.2" y="259">PLC-2001</text>
<text x="366.4" y="262">decoupling</text>
<text x="379.9" y="262">Cn</text>
<text x="384.1" y="262">goes</text>
<text x="390.6" y="262">with</text>
<text x="396.4" y="262">Un</text>
<text x="301" y="268.2">Placard</text>
<text x="301" y="265">Generated</text>
<text x="311.3" y="268.2">computer</text>
<text x="313.5" y="265">by</text>
<text x="317.3" y="265">src/scripts/gen_kicad_schematic.py;</text>
<text x="360.2" y="265">plan</text>
<text x="366.4" y="265">in</text>
<text x="369.8" y="265">docs/hardware/SCHEMATIC_PLAN.md</text>
<text x="301" y="273.7">File:</text>
<text x="301" y="271">Sheet:</text>
<text x="307.1" y="273.7">data_bus.kicad_sch</text>
<text x="309.2" y="271">/Data</text>
<text x="317.2" y="271">bus/</text>
<text x="301" y="281.1">Size:</text>
<text x="307.6" y="281.1">A3</text>
<text x="323" y="281.1">Date:</text>
<text x="330" y="281.1">2026-11-02</text>
<text x="386" y="281.3">Rev:</text>
<text x="392.4" y="281.3">A</text>
<text x="301" y="283.9">KiCad</text>
<text x="308.7" y="283.9">E.D.A.</text>
<text x="316.3" y="283.9">9.0.8</text>
<text x="386" y="283.9">Id:</text>
<text x="390.1" y="283.9">6/11</text>
</g>
<g font-size="1.8" fill="#840000">
<text x="35" y="11.9">1</text>
<text x="85" y="11.9">2</text>
<text x="135" y="11.9">3</text>
<text x="185" y="11.9">4</text>
<text x="235" y="11.9">5</text>
<text x="285" y="11.9">6</text>
<text x="335" y="11.9">7</text>
<text x="385" y="11.9">8</text>
<text x="10.3" y="35.9">A</text>
<text x="408.3" y="35.9">A</text>
<text x="10.3" y="85.9">B</text>
<text x="408.2" y="85.9">B</text>
<text x="10.3" y="135.9">C</text>
<text x="408.2" y="135.9">C</text>
<text x="10.3" y="185.9">D</text>
<text x="408.2" y="185.9">D</text>
<text x="10.3" y="235.9">E</text>
<text x="408.3" y="235.9">E</text>
<text x="10.3" y="285.9">F</text>
<text x="35" y="286.9">1</text>
<text x="85" y="286.9">2</text>
<text x="135" y="286.9">3</text>
<text x="185" y="286.9">4</text>
<text x="235" y="286.9">5</text>
<text x="285" y="286.9">6</text>
<text x="335" y="286.9">7</text>
<text x="385" y="286.9">8</text>
<text x="408.3" y="285.9">F</text>
</g>
</svg>
